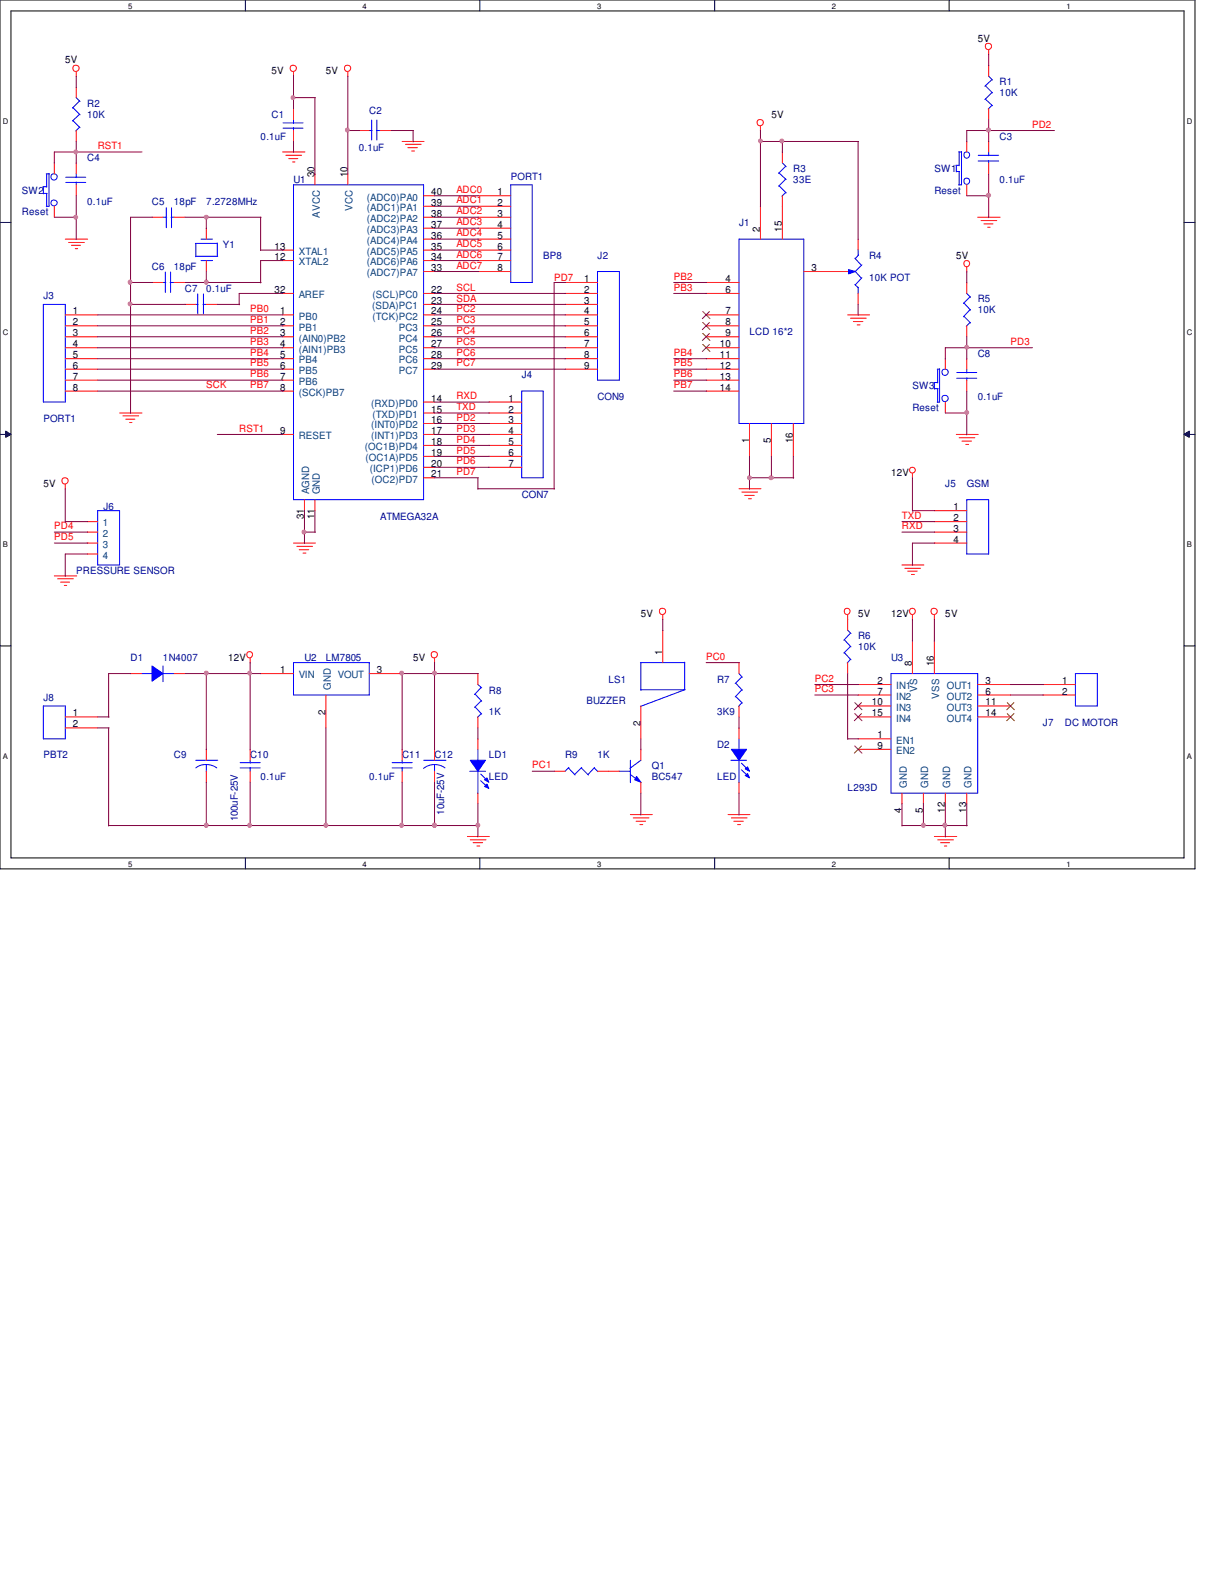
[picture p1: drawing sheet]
<svg xmlns="http://www.w3.org/2000/svg" width="216mm" height="279mm" viewBox="0 0 216 279" stroke-linecap="round" stroke-linejoin="round" font-family="sans-serif">
<path d="M0 0h212.3v154.4h-212.3zM1.9 1.9h208.5v150.6h-208.5z" fill="none" stroke="#000" stroke-width=".18"/>
<g fill="#fff">
<path d="M22.8 .3h.7v1.5h-.7z"/>
<path d="M22.8 152.7h.7v1.6h-.7z"/>
</g>
<path d="M43.6 0v1.9M43.6 152.5v1.9" fill="none" stroke="#000" stroke-width=".18"/>
<g fill="#fff">
<path d="M64.4 .3h.8v1.5h-.8z"/>
<path d="M64.4 152.7h.8v1.6h-.8z"/>
</g>
<path d="M85.3 0v1.9M85.3 152.5v1.9" fill="none" stroke="#000" stroke-width=".18"/>
<g fill="#fff">
<path d="M106.1 .3h.7v1.5h-.7z"/>
<path d="M106.1 152.7h.7v1.6h-.7z"/>
</g>
<path d="M127 0v1.9M127 152.5v1.9" fill="none" stroke="#000" stroke-width=".18"/>
<g fill="#fff">
<path d="M147.8 .3h.8v1.5h-.8z"/>
<path d="M147.8 152.7h.8v1.6h-.8z"/>
</g>
<path d="M168.7 0v1.9M168.7 152.5v1.9" fill="none" stroke="#000" stroke-width=".18"/>
<g fill="#fff">
<path d="M189.5 .3h.7v1.5h-.7z"/>
<path d="M189.5 152.7h.7v1.6h-.7z"/>
<path d="M.5 20.7h1v1.6h-1z"/>
<path d="M210.9 20.7h1v1.6h-1z"/>
<path d="M.5 58.3h1v1.6h-1z"/>
<path d="M210.9 58.3h1v1.6h-1z"/>
</g>
<path d="M0 39.5h1.9M210.4 39.5h1.9" fill="none" stroke="#000" stroke-width=".18"/>
<g fill="#fff">
<path d="M.5 96h.9v1.5h-.9z"/>
<path d="M210.9 96h.9v1.5h-.9z"/>
</g>
<path d="M0 77.2h1.9M1 76.6l.9 .6-.9 .5zM210.4 77.2l.9-.6v1.1zM210.4 77.2h1.9" fill="none" stroke="#000" stroke-width=".18"/>
<path d="M1 76.6l.9 .6-.9 .5zM210.4 77.2l.9-.6v1.1z" fill="#000"/>
<g fill="#fff">
<path d="M.5 133.6h.9v1.5h-.9z"/>
<path d="M210.9 133.6h.9v1.5h-.9z"/>
</g>
<path d="M0 114.8h1.9M210.4 114.8h1.9" fill="none" stroke="#000" stroke-width=".18"/>
<g fill="none" stroke="#f00" stroke-width=".18">
<path d="M13.5 12.8v.8M52.2 12.8v.8M61.8 12.8v.8M175.7 8.9v.8M175.7 11.6v1.9M175.7 19.3v2M50.2 27h4M50.8 27.6h2.8M51.3 28.2h1.6M52 28.8h.4M56 30.9v2M61.8 30.9v2"/>
<path d="M71.5 25.1h3.9M72.1 25.7h2.7M72.5 26.2h1.7M73.2 26.8h.5M75.3 38.6h1.9M75.3 34.8h1.9M75.3 36.7h1.9M135.1 22.4v.9M173.7 38.6h4M174.3 39.2h2.8M174.8 39.8h1.6M11.6 42.5h4"/>
<path d="M11.6 56h5.8M11.6 57.9h5.8M11.6 59.9h5.8M12.2 43.1h2.8M12.7 43.6h1.6M13.4 44.2h.4M50.2 56h2M50.2 44.5h2M50.2 46.3h2M50.2 52.2h2M50.2 57.9h2M50.2 59.9h2"/>
<path d="M75.3 42.5h1.9M75.3 56h1.9M75.3 44.5h1.9M75.3 46.3h1.9M75.3 52.2h1.9M75.3 54.1h1.9M75.3 57.9h1.9M75.3 59.9h1.9M75.3 40.6h1.9M75.3 48.3h1.9M150.6 56h3.9M151.1 56.6h2.8"/>
<path d="M151.6 57.2h1.7M152.3 57.7h.5M171.8 47.5v.8M175.5 40.4h.4M11.6 61.8h5.8M11.6 63.8h5.8M11.6 65.6h5.8M11.6 67.6h5.8M11.6 69.5h5.8M21.3 73.4h3.9M21.8 73.9h2.8M22.4 74.5h1.6"/>
<path d="M23 75.1h.5M50.2 77.2h2M50.2 61.8h2M50.2 63.8h2M50.2 65.6h2M50.2 67.6h2M50.2 69.5h2M75.3 73.4h1.9M75.3 77.2h1.9M75.3 71.5h1.9M75.3 75.3h1.9M75.3 79.2h1.9"/>
<path d="M75.3 61.8h1.9M75.3 63.8h1.9M75.3 65.6h1.9M169.9 77.2h3.9M170.4 77.8h2.8M170.9 78.4h1.7M171.6 79h.5M11.6 86.1v.9M15.5 96.5h1.9M15.5 92.7h1.9M15.5 94.6h1.9M15.5 98.5h1.9"/>
<path d="M52.2 96.5h3.8M52.7 97.1h2.8M53.2 97.7h1.7M53.8 98.3h.6M54.1 88.8v2M56 88.8v2M75.3 81.1h1.9M75.3 83.1h1.9M75.3 84.9h1.9M131.3 86.9h3.9M131.8 87.5h2.8M132.3 88.1h1.7"/>
<path d="M133 88.6h.5M162.1 84.2v.8M9.7 102.4h3.9M10.2 102.9h2.8M10.8 103.5h1.6M11.4 104.1h.5M44.4 117v.9M77.2 117v.9M117.8 109.3v.9M150.6 109.3v.9M160.3 100.4h3.9M160.8 101h2.8"/>
<path d="M161.3 101.5h1.7M162 102.1h.5M162.1 109.3v.9M166 109.3v.9M36.7 133.2v1.9M36.7 137.1v1.9M98.5 137.1h1.9M106.2 137.1h1.9M83.1 148.7h3.9M83.6 149.3h2.8M84.1 149.8h1.7M84.8 150.4h.5"/>
<path d="M112 144.8h3.9M112.5 145.4h2.8M113 146h1.7M113.7 146.6h.5M129.4 144.8h3.9M130 145.4h2.8M130.4 146h1.7M131.1 146.6h.5M166 148.7h4M166.6 149.3h2.8M167.1 149.8h1.6M167.8 150.4h.4"/>
<circle cx="13.5" cy="12.1" r=".57"/>
<circle cx="52.1" cy="12.1" r=".57"/>
<circle cx="61.7" cy="12.1" r=".57"/>
<circle cx="175.6" cy="8.2" r=".57"/>
<circle cx="135.1" cy="21.8" r=".57"/>
<circle cx="171.8" cy="46.9" r=".54"/>
<circle cx="11.5" cy="85.5" r=".57"/>
<circle cx="162.1" cy="83.6" r=".52"/>
<circle cx="44.3" cy="116.4" r=".54"/>
<circle cx="77.2" cy="116.4" r=".57"/>
<circle cx="117.7" cy="108.7" r=".57"/>
<circle cx="150.5" cy="108.7" r=".54"/>
<circle cx="162.1" cy="108.7" r=".54"/>
<circle cx="166" cy="108.7" r=".57"/>
</g>
<g fill="none" stroke="#00f" stroke-width=".18">
<path d="M175.1 15.2l1.3 1.3M175.1 17.6l1.3 1.2M175.7 13.5l.7 .7M176.3 14.1l-1.3 1.2M176.3 16.4l-1.3 1.3M176.3 18.7l-.7 .7M52.2 32.9h23.1v55.9h-23.1zM7.7 54.1h3.9v17.4h-3.9zM17.4 90.8h3.9v9.6h-3.9zM34.8 136.5a3.2 3.2 0 0 1 3.7 0M34.8 135.1h3.9M36.7 135.9v1.3"/>
<path d="M83.5 137.1h2.8M84.9 133.2v2M84.9 137.1v4M101 136.5l1.2 1.3M101.1 136.4l-.7 .7M103.3 136.5l1.3 1.3M103.4 136.4l-1.3 1.3M105.6 136.5l.7 .7M105.7 136.4l-1.2 1.3"/>
</g>
<path d="M83.6 135.1h2.7l-1.4 2z" fill-rule="evenodd" fill="#00f"/>
<path d="M83.6 135.1h2.7l-1.4 2z" fill="none" stroke="#00f" stroke-width=".18"/>
<path d="M86.5 139.4l.4 .7-.8-.3z" fill-rule="evenodd" fill="#00f"/>
<path d="M86.5 139.4l.4 .7-.8-.3z" fill="none" stroke="#00f" stroke-width=".18"/>
<path d="M86.1 138.6l.4-.3 .4 .7z" fill-rule="evenodd" fill="#00f"/>
<g fill="none" stroke="#00f" stroke-width=".18">
<path d="M7.6 33.2h.7M7.7 33.2v1.3M7.7 34.4h.7M8.2 30.9h.5M8.3 30.9v2.4M8.3 34.4v2.3M8.7 30.8v5.9h-.5M90.8 32.9h3.8v17.3h-3.8zM138.4 30.7l1.3 1.2M138.4 33l1.3 1.3M139 29l.7 .6M139.6 29.5l-1.3 1.3"/>
<path d="M139.6 31.8l-1.3 1.3M139.6 34.2l-.7 .7M170 66.2h3.6M170 67.2h3.6M171.8 65.6v.7M171.8 67.1v.5M171.8 88.8h3.9v9.7h-3.9zM25.1 119.7h2M29 119.7h2M29 118.4v2.8M131.3 119.7l.6 .7M158.3 119.7h15.4v21.3h-15.4z"/>
<path d="M42.7 136.5h3.5M42.7 135.6h3.5M44.4 135.1v.5M44.4 136.4v.7M69.7 136.5h3.5M69.7 135.6h3.5M71.5 135.1v.5M71.5 136.4v.7M85.4 137.6l1.3 1.3M85.4 138.8l1.3 1.2M86.1 138.6l.4-.3 .4 .7zM130.7 121.4l1.2 1.3"/>
<path d="M130.7 123.8l1.2 1.2M131.8 120.3l-1.2 1.2M131.8 122.6l-1.2 1.3M131.8 124.9l-.6 .7"/>
<circle cx="9.6" cy="31.4" r=".57"/>
<circle cx="9.6" cy="36.1" r=".55"/>
</g>
<g fill="none" stroke="#f00" stroke-width=".18">
<path d="M9.7 29v1.9M9.7 36.7v1.9M84.9 34.8h5.9M84.9 36.7h5.9M84.9 38.6h5.9M139 27v2M139 34.8v1.9M84.9 40.6h5.9M84.9 42.5h5.9M84.9 44.5h5.9M84.9 46.3h5.9M84.9 48.3h5.9"/>
<path d="M171.8 63.8v1.8M171.8 67.6v1.9M166 90.8h5.8M166 92.7h5.8M166 94.6h5.8M166 96.5h5.8M131.3 117.8v1.9M162.1 113.9v5.8M166 113.9v5.8M44.4 133.2v1.9M44.4 137.1v1.9M71.5 133.2v1.9"/>
<path d="M71.5 137.1v1.9M84.9 131.3v1.9M131.3 125.5v1.9M152.5 121.7h5.8M152.5 123.5h5.8M152.5 125.5h5.8M152.5 127.4h5.8M152.5 131.3h5.8M152.5 133.2h5.8M173.7 121.7h5.9M173.7 123.5h5.9M173.7 125.5h5.9"/>
<path d="M173.7 127.4h5.9M84.9 141v1.8M160.3 141v1.8M164.1 141v1.8M168 141v1.8M171.8 141v1.8"/>
</g>
<path d="M151.9 124.9l1.3 1.3M151.9 126.8l1.3 1.3M151.9 132.6l1.3 1.3M153.1 124.9l-1.3 1.3M153.1 126.8l-1.3 1.3M153.1 132.6l-1.3 1.3M179 124.9l1.3 1.3M179 126.8l1.3 1.3M180.2 124.9l-1.3 1.3M180.2 126.8l-1.3 1.3" fill="none" stroke="#804000" stroke-width=".18"/>
<path d="M27 118.4l2 1.3-2 1.4z" fill-rule="evenodd" fill="#00f"/>
<g fill="none" stroke="#00f" stroke-width=".18">
<path d="M13 19.1l1.2 1.3M13.5 17.4l.7 .6M14.1 17.9l-1.2 1.3M13 21.4l1.2 1.3M14.1 20.3l-1.2 1.2M14.1 22.6l-.6 .7M50.3 21.8h3.5M50.3 22.8h3.5M52.2 21.3v.6M52.2 22.7v.5M65.6 23.2h.5M66 21.3v3.6"/>
<path d="M66.9 23.2h.7M67 21.3v3.6M173.8 27.6h3.7M173.8 28.6h3.7M175.7 27v.7M175.7 28.5v.5M34.7 43.3h3.9M34.8 54.1h.4M34.8 45.6h3.9M34.8 43.3v2.3M35.1 52.2v3.6M35.7 46.3h2.1"/>
<path d="M35.7 42.5h2.1M36.1 54.1h.6M36.2 52.2v3.6M38.6 43.2v2.4M106.2 48.3h3.9v19.3h-3.9zM131.3 42.5h11.5v32.8h-11.5zM165.9 68h.7M166 68v1.2M166 69.1h.7M166.5 65.6h.5M166.6 65.6v2.5M166.6 69.1v2.4"/>
<path d="M167 65.5v6h-.5M27 118.4l2 1.3-2 1.4zM52.2 117.8h13.4v5.7h-13.4zM113.8 117.8h7.9M113.9 117.8v4.9M121.7 117.7v4.9l-7.9 3M150 113.7l1.2 1.3M150 116l1.2 1.3M150.6 112l.6 .6M151.1 112.5l-1.2 1.3M151.1 114.9l-1.2 1.2M151.1 117.2l-.6 .7"/>
<path d="M191.1 119.7h3.9v5.8h-3.9zM7.7 125.5h3.9v5.8h-3.9zM75.3 135.1h3.9M77.2 135.9v1.3M79.1 136.5a3.2 3.2 0 0 0-3.8 .1M84.4 123.4l1.2 1.2M84.4 125.6l1.2 1.3M84.9 121.7l.7 .6M85.5 122.2l-1.2 1.2M85.5 124.5l-1.2 1.2M85.5 126.8l-.7 .7M113.9 122.6h7.9"/>
<path d="M129.9 135.1h2.8M131.3 131.3v2M131.3 135.1v4"/>
<circle cx="167.9" cy="70.8" r=".57"/>
<circle cx="167.9" cy="66.2" r=".57"/>
</g>
<g fill="none" stroke="#f00" stroke-width=".18">
<path d="M13.5 15.5v1.9M52.2 19.3v2M13.5 23.2v1.9M52.2 23.2v1.9M63.8 23.2h1.8M67.6 23.2h1.9M135.1 36.7v5.8M139 36.7v5.8M175.7 25.1v1.9M175.7 29v1.9M32.9 54.1h1.9M36.7 54.1h1.9"/>
<path d="M36.7 40.6v1.9M36.7 46.3v2M100.4 54.1h5.8M100.4 50.2h5.8M100.4 52.2h5.8M100.4 56h5.8M100.4 57.9h5.8M100.4 59.9h5.8M125.5 50.2h5.8M125.5 52.2h5.8M125.5 56h5.8M125.5 57.9h5.8"/>
<path d="M125.5 59.9h5.8M142.8 48.3h5.9M100.4 61.8h5.8M100.4 63.8h5.8M100.4 65.6h5.8M125.5 61.8h5.8M125.5 63.8h5.8M125.5 65.6h5.8M125.5 67.6h5.8M125.5 69.5h5.8M133.2 75.3v5.8M137.1 75.3v5.8"/>
<path d="M141 75.3v5.8M168 63.8v1.8M168 71.5v1.9M23.2 119.7h1.9M30.9 119.7h2M46.3 119.7h5.9M65.6 119.7h5.9M84.9 119.7v2M117.8 112v5.8M150.6 110.1v1.9M150.6 117.8v1.9M11.6 127.4h5.8"/>
<path d="M11.6 129.4h5.8M57.9 123.5v5.9M77.2 133.2v1.9M77.2 137.1v1.9M84.9 127.4v2M113.9 125.5v5.8M185.3 121.7h5.8M185.3 123.5h5.8"/>
</g>
<path d="M124.9 55.4l1.3 1.2M124.9 57.3l1.3 1.3M124.9 59.3l1.3 1.2M126.1 55.4l-1.3 1.2M126.1 57.3l-1.3 1.3M126.1 59.3l-1.3 1.2M124.9 61.2l1.3 1.3M126.1 61.2l-1.3 1.3" fill="none" stroke="#804000" stroke-width=".18"/>
<path d="M130 133.2h2.7l-1.4 1.9z" fill-rule="evenodd" fill="#00f"/>
<path d="M130 133.2h2.7l-1.4 1.9z" fill="none" stroke="#00f" stroke-width=".18"/>
<path d="M132.4 137.8l.4-.3 .4 .8z" fill-rule="evenodd" fill="#00f"/>
<path d="M132.4 137.8l.4-.3 .4 .8z" fill="none" stroke="#00f" stroke-width=".18"/>
<path d="M132.4 136.7l.4-.4 .4 .8z" fill-rule="evenodd" fill="#00f"/>
<path d="M29 38.6h.6M29.5 36.9v3.6M30.4 38.6h.5M30.5 36.9v3.6M110 137.1h2M112 137.7l2 1.4M112 135.1v4M113.9 135.1l-2 1.5M131.7 135.6l1.3 1.3M131.7 136.8l1.3 1.2M132.4 136.7l.4-.4 .4 .8z" fill="none" stroke="#00f" stroke-width=".18"/>
<path d="M27 38.6h2M30.9 38.6h2M131.3 129.4v1.9M131.3 139v2" fill="none" stroke="#f00" stroke-width=".18"/>
<path d="M113.1 138l.8 1-1.1-.4z" fill="#00f"/>
<path d="M92.7 69.5h3.8v15.4h-3.8zM113.1 138l.8 1-1.1-.4z" fill="none" stroke="#00f" stroke-width=".18"/>
<path d="M86.9 71.5h5.8M86.9 73.4h5.8M86.9 75.3h5.8M86.9 77.2h5.8M86.9 79.2h5.8M86.9 81.1h5.8M86.9 83.1h5.8M108.1 137.1h2M113.9 133.2v1.9M113.9 139v2" fill="none" stroke="#f00" stroke-width=".18"/>
<path d="M150.8 47.9l1.2 .4-1.2 .4z" fill="#00f"/>
<g fill="none" stroke="#00f" stroke-width=".18">
<path d="M11.7 31.5h3.5M11.7 32.4h3.5M13.5 30.9v.7M13.5 32.3v.6M169.8 29.4h.6M169.9 29.4v1.2M169.9 30.5h.6M170.3 27h.6M170.4 27v2.5M170.4 30.5v2.4M170.9 26.9v6h-.6M29 50.2h.5"/>
<path d="M29.4 48.3v3.7M30.2 50.2h.7M30.3 48.3v3.7M150.5 48.3h.5M150.8 47.9l1.2 .4-1.2 .4zM151.9 50.5l.6 .6M151.9 48.2l1.2 1.2M151.9 45.9l1.2 1.3M152.5 44.4v1M152.5 51.1v1.1M152.6 45.3l-.6 .7M153.2 49.4l-1.2 1.2"/>
<path d="M153.2 47.1l-1.2 1.2M171.3 53.8l1.2 1.3M171.3 56.2l1.2 1.2M171.8 52.2l.7 .6M172.4 52.7l-1.2 1.2M172.4 55l-1.2 1.3M172.4 57.3l-.7 .7"/>
<circle cx="171.8" cy="32.2" r=".54"/>
<circle cx="171.8" cy="27.5" r=".54"/>
</g>
<path d="M13.5 29v1.9M13.5 32.9v1.9M171.8 25.1v1.9M171.8 32.9v1.9M27 50.2h2M30.9 50.2h2M148.7 48.3h1.9M152.5 42.5v2M152.5 52.2v1.9M171.8 50.2v2M171.8 57.9v2" fill="none" stroke="#f00" stroke-width=".18"/>
<g fill="none" stroke="#800040" stroke-width=".18">
<path d="M13.5 13.5v2.1M52.2 13.5v5.9M52.2 17.4h3.8M56 17.4v13.6M61.8 13.5v17.5M175.7 9.7v2M9.7 38.6h3.9M13.5 25.1v3.9M13.5 34.8v7.8M25.2 27h-15.5v2M27.1 38.6h-3.9v34.9M32.9 38.6h13.5"/>
<path d="M36.7 38.6v2M46.3 38.6v5.9M52.2 25.1v2M61.8 23.2h2M69.5 23.2h4M73.4 23.2v2M77.2 38.6h7.8M77.2 34.8h7.8M77.2 36.7h7.8M135.1 23.2v13.5M135.1 25.1h17.5M139 25.1v2"/>
<path d="M152.5 25.1v17.5M171.8 34.8h4M175.7 21.3v3.9M175.7 30.9v7.8M187.4 23.2h-15.6v2M17.4 57.9h32.9M17.4 59.9h32.9M17.4 56h32.9M23.2 50.2h3.9M23.2 54.1h9.7M32.9 50.2h13.5M36.7 48.3v2"/>
<path d="M38.6 54.1h4M46.3 44.5h4M50.3 46.3h-4v4M50.3 52.2h-7.8v2M77.2 57.9h23.3M77.2 59.9h23.3M77.2 44.5h7.8M77.2 56h23.3M77.2 42.5h7.8M77.2 40.6h7.8M77.2 52.2h23.3M77.2 48.3h7.8"/>
<path d="M77.2 54.1h23.3M77.2 46.3h7.8M100.5 50.2h-2v36.8M119.7 50.2h5.9M119.7 52.2h5.9M152.5 54.1v1.9M171.8 48.3v2M171.8 59.9v3.9M17.4 65.6h32.9M17.4 67.6h32.9M17.4 61.8h32.9M17.4 69.5h32.9"/>
<path d="M17.4 63.8h32.9M38.6 77.2h11.7M77.2 65.6h23.3M77.2 61.8h23.3M77.2 75.3h9.8M77.2 73.4h9.8M77.2 63.8h23.3M77.2 77.2h9.8M77.2 71.5h9.8M77.2 79.2h9.8M119.7 65.6h5.9M119.7 67.6h5.9"/>
<path d="M119.7 69.5h5.9M119.7 63.8h5.9M168 73.4h3.9M171.8 69.5v7.8M183.5 61.8h-15.5v2M9.7 94.6h5.9M9.7 96.5h5.9M11.6 92.7h4M11.6 86.9v5.9M15.6 98.5h-4v3.9M54.1 90.8v5.8M54.1 94.6h1.9"/>
<path d="M56 90.8v3.9M77.2 81.1h9.8M77.2 83.1h9.8M77.2 84.9h7.8M84.9 84.9v2.1M84.9 86.9h13.7M133.2 84.9h7.9M133.2 81.1v5.9M137.1 81.1v3.9M141 81.1v3.9M160.3 94.6h5.8M160.3 92.7h5.8"/>
<path d="M162.1 84.9v5.9M162.1 90.8h4M166.1 96.5h-4v4M23.3 119.7h-4v7.8M32.9 119.7h13.5M36.7 119.7v13.6M44.4 117.8v15.5M77.2 117.8v15.5M85 119.7h-13.5v13.6M117.8 110.1v2M125.5 117.8h5.9M150.6 119.7v11.7"/>
<path d="M162.1 110.1v3.9M166 110.1v3.9M17.4 127.4h2M17.4 129.4h2M19.3 129.4v17.4M36.7 139v7.8M44.4 139v7.8M57.9 129.4v17.4M71.5 139v7.8M77.2 139v7.8M84.9 129.4v2M94.6 137.1h4"/>
<path d="M113.9 131.3v2M131.3 127.4v2.1M144.8 123.5h7.8M144.8 121.7h7.8M150.6 131.3h2M179.6 123.5h5.8M179.6 121.7h5.8M19.3 146.7h65.7M84.9 142.8v6M113.9 141v3.9M131.3 141v3.9M160.3 146.7h11.6"/>
<path d="M160.3 142.8v4M164.1 142.8v4M168 142.8v6M171.8 142.8v4"/>
</g>
<circle cx="13.4" cy="38.6" r=".35" fill="#f0f"/>
<circle cx="13.4" cy="38.6" r=".35" fill="none" stroke="#f0f" stroke-width=".18"/>
<circle cx="36.6" cy="38.6" r=".35" fill="#f0f"/>
<circle cx="36.6" cy="38.6" r=".35" fill="none" stroke="#f0f" stroke-width=".18"/>
<circle cx="36.6" cy="50.2" r=".36" fill="#f0f"/>
<circle cx="36.6" cy="50.2" r=".36" fill="none" stroke="#f0f" stroke-width=".18"/>
<circle cx="13.4" cy="27" r=".35" fill="#f0f"/>
<circle cx="13.4" cy="27" r=".35" fill="none" stroke="#f0f" stroke-width=".18"/>
<circle cx="36.6" cy="119.6" r=".35" fill="#f0f"/>
<circle cx="36.6" cy="119.6" r=".35" fill="none" stroke="#f0f" stroke-width=".18"/>
<circle cx="44.4" cy="119.6" r=".35" fill="#f0f"/>
<circle cx="44.4" cy="119.6" r=".35" fill="none" stroke="#f0f" stroke-width=".18"/>
<circle cx="52.1" cy="17.3" r=".35" fill="#f0f"/>
<circle cx="52.1" cy="17.3" r=".35" fill="none" stroke="#f0f" stroke-width=".18"/>
<circle cx="135.1" cy="25.1" r=".35" fill="#f0f"/>
<circle cx="135.1" cy="25.1" r=".35" fill="none" stroke="#f0f" stroke-width=".18"/>
<circle cx="23.1" cy="50.2" r=".36" fill="#f0f"/>
<circle cx="23.1" cy="50.2" r=".36" fill="none" stroke="#f0f" stroke-width=".18"/>
<circle cx="23.1" cy="54" r=".35" fill="#f0f"/>
<circle cx="23.1" cy="54" r=".35" fill="none" stroke="#f0f" stroke-width=".18"/>
<circle cx="77.2" cy="146.7" r=".36" fill="#f0f"/>
<circle cx="77.2" cy="146.7" r=".36" fill="none" stroke="#f0f" stroke-width=".18"/>
<circle cx="84.9" cy="146.7" r=".36" fill="#f0f"/>
<circle cx="84.9" cy="146.7" r=".36" fill="none" stroke="#f0f" stroke-width=".18"/>
<circle cx="71.4" cy="119.6" r=".35" fill="#f0f"/>
<circle cx="71.4" cy="119.6" r=".35" fill="none" stroke="#f0f" stroke-width=".18"/>
<circle cx="61.7" cy="23.1" r=".35" fill="#f0f"/>
<circle cx="61.7" cy="23.1" r=".35" fill="none" stroke="#f0f" stroke-width=".18"/>
<circle cx="77.2" cy="119.6" r=".35" fill="#f0f"/>
<circle cx="77.2" cy="119.6" r=".35" fill="none" stroke="#f0f" stroke-width=".18"/>
<circle cx="138.9" cy="25.1" r=".35" fill="#f0f"/>
<circle cx="138.9" cy="25.1" r=".35" fill="none" stroke="#f0f" stroke-width=".18"/>
<circle cx="44.3" cy="146.7" r=".36" fill="#f0f"/>
<circle cx="44.3" cy="146.7" r=".36" fill="none" stroke="#f0f" stroke-width=".18"/>
<circle cx="71.3" cy="146.7" r=".36" fill="#f0f"/>
<circle cx="71.3" cy="146.7" r=".36" fill="none" stroke="#f0f" stroke-width=".18"/>
<circle cx="54" cy="94.6" r=".35" fill="#f0f"/>
<circle cx="54" cy="94.6" r=".35" fill="none" stroke="#f0f" stroke-width=".18"/>
<circle cx="133.2" cy="84.9" r=".35" fill="#f0f"/>
<circle cx="133.2" cy="84.9" r=".35" fill="none" stroke="#f0f" stroke-width=".18"/>
<circle cx="137" cy="84.9" r=".37" fill="#f0f"/>
<circle cx="137" cy="84.9" r=".37" fill="none" stroke="#f0f" stroke-width=".18"/>
<circle cx="36.6" cy="146.7" r=".36" fill="#f0f"/>
<circle cx="36.6" cy="146.7" r=".36" fill="none" stroke="#f0f" stroke-width=".18"/>
<circle cx="57.9" cy="146.7" r=".36" fill="#f0f"/>
<circle cx="57.9" cy="146.7" r=".36" fill="none" stroke="#f0f" stroke-width=".18"/>
<circle cx="77.2" cy="146.7" r=".36" fill="#f0f"/>
<circle cx="77.2" cy="146.7" r=".36" fill="none" stroke="#f0f" stroke-width=".18"/>
<circle cx="167.9" cy="146.7" r=".36" fill="#f0f"/>
<circle cx="167.9" cy="146.7" r=".36" fill="none" stroke="#f0f" stroke-width=".18"/>
<circle cx="164.1" cy="146.7" r=".36" fill="#f0f"/>
<circle cx="164.1" cy="146.7" r=".36" fill="none" stroke="#f0f" stroke-width=".18"/>
<circle cx="175.7" cy="23.1" r=".37" fill="#f0f"/>
<circle cx="175.7" cy="23.1" r=".37" fill="none" stroke="#f0f" stroke-width=".18"/>
<circle cx="175.7" cy="34.7" r=".37" fill="#f0f"/>
<circle cx="175.7" cy="34.7" r=".37" fill="none" stroke="#f0f" stroke-width=".18"/>
<circle cx="171.8" cy="61.7" r=".35" fill="#f0f"/>
<circle cx="171.8" cy="61.7" r=".35" fill="none" stroke="#f0f" stroke-width=".18"/>
<circle cx="171.8" cy="73.3" r=".35" fill="#f0f"/>
<circle cx="171.8" cy="73.3" r=".35" fill="none" stroke="#f0f" stroke-width=".18"/>
<g font-size="1.8">
<text x="11.6" y="11.3">5V</text>
<text x="173.7" y="7.5">5V</text>
<text x="48.3" y="13.2">5V</text>
<text x="57.9" y="13.2">5V</text>
<text x="137.1" y="20.9">5V</text>
<text x="55.9" y="31.5" transform="rotate(-90 55.9 31.5)">30</text>
<text x="61.7" y="31.5" transform="rotate(-90 61.7 31.5)">10</text>
<text x="76.6" y="34.7">40</text>
<text x="88.4" y="34.7">1</text>
<text x="76.6" y="36.6">39</text>
<text x="76.6" y="38.5">38</text>
<text x="76.6" y="40.5">37</text>
<text x="88.4" y="36.6">2</text>
<text x="88.4" y="38.5">3</text>
<text x="88.4" y="40.5">4</text>
<text x="135" y="41.1" transform="rotate(-90 135 41.1)">2</text>
<text x="138.9" y="41.1" transform="rotate(-90 138.9 41.1)">15</text>
<text x="48.8" y="44.4">13</text>
<text x="48.8" y="46.2">12</text>
<text x="76.6" y="42.4">36</text>
<text x="76.6" y="44.4">35</text>
<text x="76.6" y="46.2">34</text>
<text x="88.4" y="42.4">5</text>
<text x="88.4" y="44.4">6</text>
<text x="88.4" y="46.2">7</text>
<text x="169.9" y="46.1">5V</text>
<text x="48.8" y="52.1">32</text>
<text x="76.6" y="52.1">22</text>
<text x="76.6" y="48.2">33</text>
<text x="88.4" y="48.2">8</text>
<text x="103.8" y="50.1">1</text>
<text x="103.8" y="52.1">2</text>
<text x="128.9" y="50.1">4</text>
<text x="128.9" y="52.1">6</text>
<text x="144.2" y="48.2">3</text>
<text x="13" y="55.9">1</text>
<text x="13" y="57.8">2</text>
<text x="13" y="59.8">3</text>
<text x="49.8" y="55.9">1</text>
<text x="49.8" y="57.8">2</text>
<text x="49.8" y="59.8">3</text>
<text x="76.6" y="54">23</text>
<text x="76.6" y="55.9">24</text>
<text x="76.6" y="57.8">25</text>
<text x="76.6" y="59.8">26</text>
<text x="103.8" y="54">3</text>
<text x="103.8" y="55.9">4</text>
<text x="103.8" y="57.8">5</text>
<text x="103.8" y="59.8">6</text>
<text x="128.9" y="55.9">7</text>
<text x="128.9" y="57.8">8</text>
<text x="128.9" y="59.8">9</text>
<text x="13" y="61.7">4</text>
<text x="13" y="63.7">5</text>
<text x="13" y="65.5">6</text>
<text x="49.8" y="61.7">4</text>
<text x="49.8" y="63.7">5</text>
<text x="49.8" y="65.5">6</text>
<text x="76.6" y="61.7">27</text>
<text x="76.6" y="63.7">28</text>
<text x="76.6" y="65.5">29</text>
<text x="103.8" y="61.7">7</text>
<text x="103.8" y="63.7">8</text>
<text x="103.8" y="65.5">9</text>
<text x="127.9" y="61.7">10</text>
<text x="127.9" y="63.7">11</text>
<text x="127.9" y="65.5">12</text>
<text x="13" y="67.5">7</text>
<text x="13" y="69.4">8</text>
<text x="49.8" y="67.5">7</text>
<text x="49.8" y="69.4">8</text>
<text x="76.6" y="71.4">14</text>
<text x="90.3" y="71.4">1</text>
<text x="127.9" y="67.5">13</text>
<text x="127.9" y="69.4">14</text>
<text x="49.8" y="77.1">9</text>
<text x="76.6" y="73.3">15</text>
<text x="76.6" y="75.2">16</text>
<text x="76.6" y="77.1">17</text>
<text x="90.3" y="73.3">2</text>
<text x="90.3" y="75.2">3</text>
<text x="90.3" y="77.1">4</text>
<text x="76.6" y="79.1">18</text>
<text x="76.6" y="81">19</text>
<text x="76.6" y="83">20</text>
<text x="90.3" y="79.1">5</text>
<text x="90.3" y="81">6</text>
<text x="90.3" y="83">7</text>
<text x="133.1" y="78.7" transform="rotate(-90 133.1 78.7)">1</text>
<text x="137" y="78.7" transform="rotate(-90 137 78.7)">5</text>
<text x="140.9" y="78.7" transform="rotate(-90 140.9 78.7)">16</text>
<text x="7.7" y="86.5">5V</text>
<text x="76.6" y="84.8">21</text>
<text x="158.3" y="84.7">12V</text>
<text x="54" y="92.3" transform="rotate(-90 54 92.3)">31</text>
<text x="55.9" y="92.3" transform="rotate(-90 55.9 92.3)">11</text>
<text x="169.4" y="90.7">1</text>
<text x="169.4" y="92.6">2</text>
<text x="169.4" y="94.5">3</text>
<text x="169.4" y="96.4">4</text>
<text x="113.9" y="109.7">5V</text>
<text x="152.5" y="109.7">5V</text>
<text x="158.3" y="109.7">12V</text>
<text x="168" y="109.7">5V</text>
<text x="40.6" y="117.4">12V</text>
<text x="49.8" y="119.6">1</text>
<text x="67" y="119.6">3</text>
<text x="73.4" y="117.4">5V</text>
<text x="117.7" y="116.4" transform="rotate(-90 117.7 116.4)">1</text>
<text x="162.1" y="118.4" transform="rotate(-90 162.1 118.4)">8</text>
<text x="165.9" y="118.4" transform="rotate(-90 165.9 118.4)">16</text>
<text x="154.9" y="125.4">10</text>
<text x="156" y="121.6">2</text>
<text x="156" y="123.4">7</text>
<text x="175.1" y="121.6">3</text>
<text x="175.1" y="123.4">6</text>
<text x="175.1" y="125.4">11</text>
<text x="188.7" y="121.6">1</text>
<text x="188.7" y="123.4">2</text>
<text x="13" y="127.3">1</text>
<text x="13" y="129.3">2</text>
<text x="57.8" y="127" transform="rotate(-90 57.8 127)">2</text>
<text x="113.8" y="128.9" transform="rotate(-90 113.8 128.9)">2</text>
<text x="154.9" y="127.3">15</text>
<text x="156" y="131.2">1</text>
<text x="175.1" y="127.3">14</text>
<text x="156" y="133.1">9</text>
<text x="160.2" y="144.4" transform="rotate(-90 160.2 144.4)">4</text>
<text x="164" y="144.4" transform="rotate(-90 164 144.4)">5</text>
<text x="167.9" y="144.4" transform="rotate(-90 167.9 144.4)">12</text>
<text x="171.7" y="144.4" transform="rotate(-90 171.7 144.4)">13</text>
</g>
<g font-size="1.8" fill="#000080">
<text x="177.6" y="15.2">R1</text>
<text x="177.6" y="17.1">10K</text>
<text x="15.5" y="19">R2</text>
<text x="15.5" y="20.9">10K</text>
<text x="48.3" y="20.9">C1</text>
<text x="65.6" y="20.3">C2</text>
<text x="15.5" y="28.6">C4</text>
<text x="46.3" y="24.8">0.1uF</text>
<text x="63.8" y="26.8">0.1uF</text>
<text x="177.6" y="24.8">C3</text>
<text x="3.9" y="34.5">SW2</text>
<text x="52.2" y="32.5">U1</text>
<text x="90.8" y="31.9">PORT1</text>
<text x="141" y="30.6">R3</text>
<text x="141" y="32.5">33E</text>
<text x="166" y="30.6">SW1</text>
<text x="166" y="34.5">Reset</text>
<text x="177.6" y="32.5">0.1uF</text>
<text x="3.9" y="38.3">Reset</text>
<text x="15.5" y="36.4">0.1uF</text>
<text x="27" y="36.4">C5</text>
<text x="30.9" y="36.4">18pF</text>
<text x="36.7" y="36.4">7.2728MHz</text>
<text x="131.3" y="40.2">J1</text>
<text x="27" y="47.9">C6</text>
<text x="30.9" y="47.9">18pF</text>
<text x="39.6" y="44.1">Y1</text>
<text x="96.5" y="46.1">BP8</text>
<text x="106.2" y="46.1">J2</text>
<text x="154.4" y="46.1">R4</text>
<text x="7.7" y="53.2">J3</text>
<text x="32.9" y="51.8">C7</text>
<text x="36.7" y="51.8">0.1uF</text>
<text x="154.4" y="49.9">10K POT</text>
<text x="173.7" y="53.8">R5</text>
<text x="133.2" y="59.5">LCD 16*2</text>
<text x="173.7" y="55.7">10K</text>
<text x="173.7" y="63.4">C8</text>
<text x="92.7" y="67.2">J4</text>
<text x="106.2" y="71.1">CON9</text>
<text x="162.1" y="69.2">SW3</text>
<text x="173.7" y="71.1">0.1uF</text>
<text x="7.7" y="75">PORT1</text>
<text x="162.1" y="73.1">Reset</text>
<text x="92.7" y="88.5">CON7</text>
<text x="168" y="86.5">J5</text>
<text x="171.8" y="86.5">GSM</text>
<text x="18.4" y="90.6">J6</text>
<text x="67.6" y="92.4">ATMEGA32A</text>
<text x="13.5" y="102">PRESSURE SENSOR</text>
<text x="152.5" y="113.6">R6</text>
<text x="23.2" y="117.4">D1</text>
<text x="29" y="117.4">1N4007</text>
<text x="54.1" y="117.4">U2</text>
<text x="57.9" y="117.4">LM7805</text>
<text x="152.5" y="115.5">10K</text>
<text x="158.3" y="117.4">U3</text>
<text x="7.7" y="124.6">J8</text>
<text x="86.9" y="123.3">R8</text>
<text x="104.2" y="125.1">BUZZER</text>
<text x="108.1" y="121.3">LS1</text>
<text x="127.4" y="121.3">R7</text>
<text x="86.9" y="127.1">1K</text>
<text x="127.4" y="127.1">3K9</text>
<text x="185.3" y="129">J7</text>
<text x="189.2" y="129">DC MOTOR</text>
<text x="7.7" y="134.8">PBT2</text>
<text x="30.9" y="134.8">C9</text>
<text x="44.5" y="134.8">C10</text>
<text x="71.5" y="134.8">C11</text>
<text x="77.2" y="134.8">C12</text>
<text x="86.9" y="134.8">LD1</text>
<text x="100.4" y="134.8">R9</text>
<text x="106.2" y="134.8">1K</text>
<text x="115.8" y="136.7">Q1</text>
<text x="127.4" y="132.9">D2</text>
<text x="46.3" y="138.7">0.1uF</text>
<text x="65.6" y="138.7">0.1uF</text>
<text x="86.9" y="138.7">LED</text>
<text x="115.8" y="138.7">BC547</text>
<text x="127.4" y="138.7">LED</text>
<text x="150.6" y="140.6">L293D</text>
<text x="42.2" y="146" transform="rotate(-90 42.2 146)">100uF-25V</text>
<text x="78.9" y="144.8" transform="rotate(-90 78.9 144.8)">10uF-25V</text>
</g>
<g font-size="1.8" fill="#f00">
<text x="183.4" y="22.7">PD2</text>
<text x="17.4" y="26.5">RST1</text>
<text x="81.1" y="34.3">ADC0</text>
<text x="81.1" y="42">ADC4</text>
<text x="81.1" y="40">ADC3</text>
<text x="81.1" y="36.2">ADC1</text>
<text x="81.1" y="38.1">ADC2</text>
<text x="81.1" y="43.9">ADC5</text>
<text x="81.1" y="47.8">ADC7</text>
<text x="81.1" y="45.8">ADC6</text>
<text x="81.1" y="51.6">SCL</text>
<text x="81.1" y="53.6">SDA</text>
<text x="98.5" y="49.9">PD7</text>
<text x="119.7" y="51.6">PB3</text>
<text x="119.7" y="49.7">PB2</text>
<text x="44.5" y="57.4">PB1</text>
<text x="44.5" y="59.4">PB2</text>
<text x="44.5" y="55.5">PB0</text>
<text x="81.1" y="55.5">PC2</text>
<text x="81.1" y="59.4">PC4</text>
<text x="81.1" y="57.4">PC3</text>
<text x="44.5" y="65.1">PB5</text>
<text x="44.5" y="61.3">PB3</text>
<text x="44.5" y="63.2">PB4</text>
<text x="81.1" y="61.3">PC5</text>
<text x="81.1" y="63.2">PC6</text>
<text x="81.1" y="65.1">PC7</text>
<text x="119.7" y="63.2">PB4</text>
<text x="119.7" y="65.1">PB5</text>
<text x="179.6" y="61.3">PD3</text>
<text x="36.7" y="69">SCK</text>
<text x="44.5" y="67.1">PB6</text>
<text x="44.5" y="69">PB7</text>
<text x="81.1" y="71">RXD</text>
<text x="119.7" y="67.1">PB6</text>
<text x="119.7" y="69">PB7</text>
<text x="42.5" y="76.7">RST1</text>
<text x="81.1" y="74.8">PD2</text>
<text x="81.1" y="72.9">TXD</text>
<text x="81.1" y="76.7">PD3</text>
<text x="81.1" y="80.8">PD5</text>
<text x="81.1" y="82.5">PD6</text>
<text x="81.1" y="78.8">PD4</text>
<text x="81.1" y="84.4">PD7</text>
<text x="9.7" y="94.1">PD4</text>
<text x="160.3" y="94.1">RXD</text>
<text x="160.3" y="92.2">TXD</text>
<text x="9.7" y="96">PD5</text>
<text x="125.5" y="117.3">PC0</text>
<text x="144.8" y="123">PC3</text>
<text x="144.8" y="121.2">PC2</text>
<text x="94.6" y="136.6">PC1</text>
</g>
<g font-size="1.8" fill="#004080">
<text x="65.2" y="35.6">(ADC0)PA0</text>
<text x="56.8" y="38.7" transform="rotate(-90 56.8 38.7)">AVCC</text>
<text x="62.7" y="37.5" transform="rotate(-90 62.7 37.5)">VCC</text>
<text x="65.2" y="37.5">(ADC1)PA1</text>
<text x="65.2" y="39.5">(ADC2)PA2</text>
<text x="65.2" y="41.4">(ADC3)PA3</text>
<text x="53.1" y="45.3">XTAL1</text>
<text x="53.1" y="47.2">XTAL2</text>
<text x="65.2" y="43.3">(ADC4)PA4</text>
<text x="65.2" y="45.3">(ADC5)PA5</text>
<text x="65.2" y="47.2">(ADC6)PA6</text>
<text x="53.1" y="53">AREF</text>
<text x="65.2" y="49.1">(ADC7)PA7</text>
<text x="66.2" y="53">(SCL)PC0</text>
<text x="53.1" y="56.8">PB0</text>
<text x="53.1" y="58.8">PB1</text>
<text x="66.1" y="54.9">(SDA)PC1</text>
<text x="66.2" y="56.8">(TCK)PC2</text>
<text x="70.9" y="58.8">PC3</text>
<text x="53.1" y="60.7">(AIN0)PB2</text>
<text x="53.1" y="62.7">(AIN1)PB3</text>
<text x="53.1" y="64.6">PB4</text>
<text x="70.9" y="60.7">PC4</text>
<text x="70.9" y="62.7">PC5</text>
<text x="70.9" y="64.6">PC6</text>
<text x="53.1" y="66.5">PB5</text>
<text x="53.1" y="68.4">PB6</text>
<text x="53.1" y="70.4">(SCK)PB7</text>
<text x="70.9" y="66.5">PC7</text>
<text x="66" y="72.3">(RXD)PD0</text>
<text x="66" y="76.1">(INT0)PD2</text>
<text x="66.2" y="74.3">(TXD)PD1</text>
<text x="53.1" y="78.1">RESET</text>
<text x="64.9" y="80">(OC1B)PD4</text>
<text x="64.9" y="82">(OC1A)PD5</text>
<text x="65.7" y="83.9">(ICP1)PD6</text>
<text x="66" y="78.1">(INT1)PD3</text>
<text x="54.9" y="87.9" transform="rotate(-90 54.9 87.9)">AGND</text>
<text x="56.8" y="87.9" transform="rotate(-90 56.8 87.9)">GND</text>
<text x="66" y="85.8">(OC2)PD7</text>
<text x="18.3" y="93.6">1</text>
<text x="18.3" y="95.4">2</text>
<text x="18.3" y="97.4">3</text>
<text x="18.3" y="99.3">4</text>
<text x="53.1" y="120.6">VIN</text>
<text x="58.8" y="122.6" transform="rotate(-90 58.8 122.6)">GND</text>
<text x="60" y="120.6">VOUT</text>
<text x="159.3" y="122.5">IN1</text>
<text x="159.3" y="124.4">IN2</text>
<text x="163" y="123" transform="rotate(-90 163 123)">VS</text>
<text x="166.9" y="124.2" transform="rotate(-90 166.9 124.2)">VSS</text>
<text x="168.2" y="122.5">OUT1</text>
<text x="168.2" y="124.4">OUT2</text>
<text x="159.3" y="126.3">IN3</text>
<text x="159.3" y="128.3">IN4</text>
<text x="168.2" y="126.3">OUT3</text>
<text x="168.2" y="128.3">OUT4</text>
<text x="159.3" y="132.2">EN1</text>
<text x="159.3" y="134">EN2</text>
<text x="161.1" y="140" transform="rotate(-90 161.1 140)">GND</text>
<text x="164.9" y="140" transform="rotate(-90 164.9 140)">GND</text>
<text x="168.8" y="140" transform="rotate(-90 168.8 140)">GND</text>
<text x="172.6" y="140" transform="rotate(-90 172.6 140)">GND</text>
</g>
<g font-size="1.4">
<text x="22.8" y="1.5">5</text>
<text x="64.4" y="1.5">4</text>
<text x="106.1" y="1.5">3</text>
<text x="147.8" y="1.5">2</text>
<text x="189.5" y="1.5">1</text>
<text x=".5" y="22">D</text>
<text x="210.9" y="22">D</text>
<text x=".5" y="59.6">C</text>
<text x="210.9" y="59.6">C</text>
<text x=".5" y="97.3">B</text>
<text x="210.9" y="97.3">B</text>
<text x=".5" y="134.9">A</text>
<text x="210.9" y="134.9">A</text>
<text x="22.8" y="154">5</text>
<text x="64.4" y="154">4</text>
<text x="106.1" y="154">3</text>
<text x="147.8" y="154">2</text>
<text x="189.5" y="154">1</text>
</g>
</svg>
